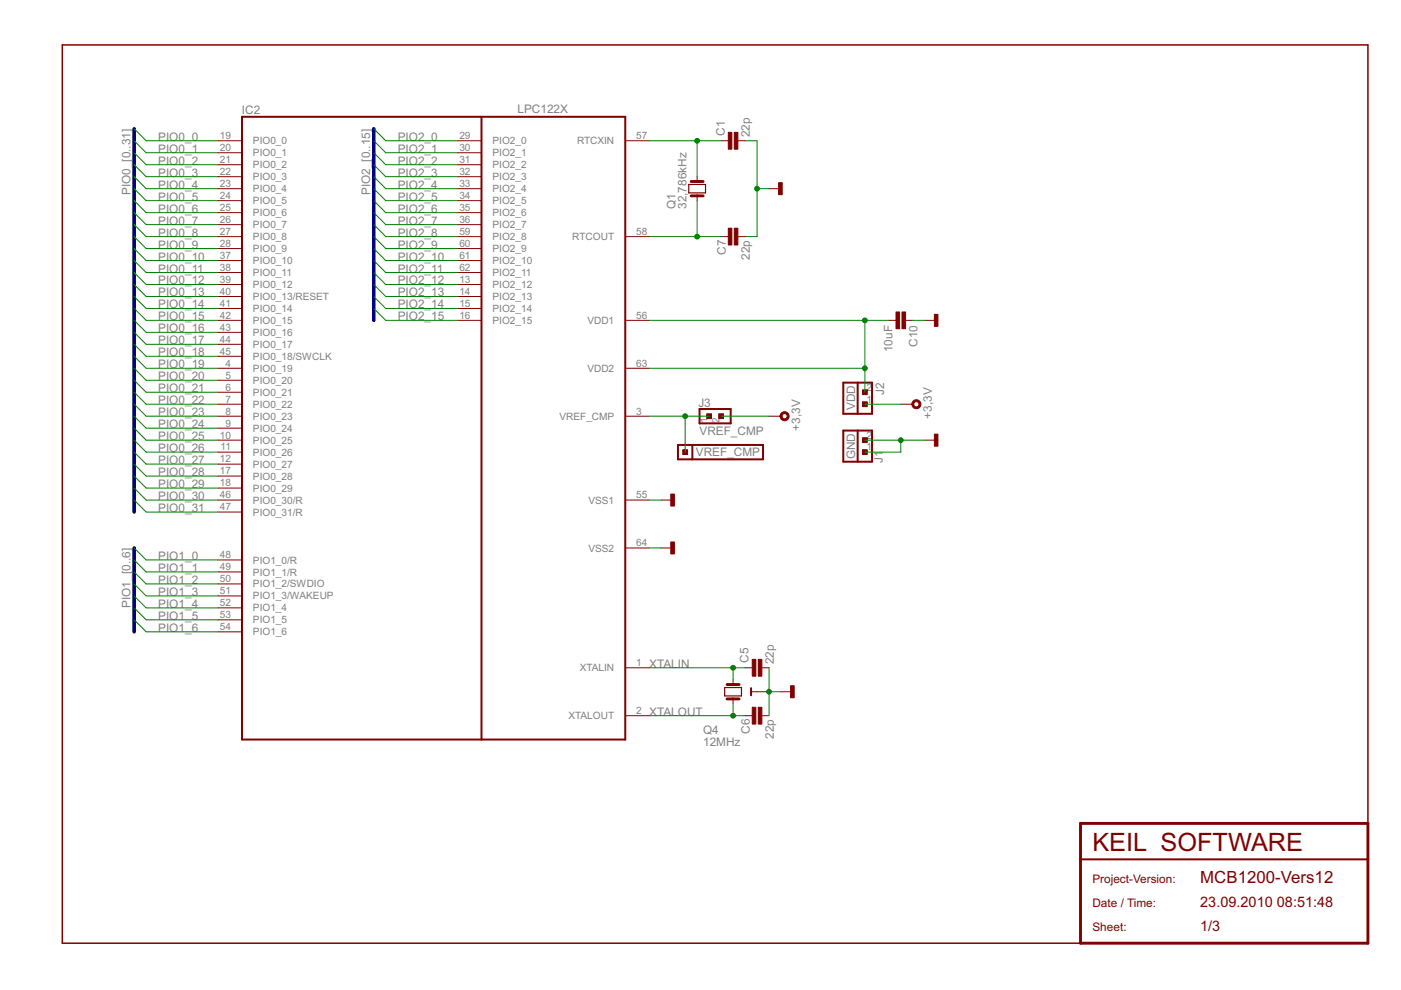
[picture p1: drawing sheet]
<svg xmlns="http://www.w3.org/2000/svg" width="297mm" height="210mm" viewBox="0 0 297 210" stroke-linecap="round" stroke-linejoin="round" font-family="sans-serif">
<g fill="#800000" stroke="#800000" stroke-width=".32">
<path d="M13.2 9.5v190.5z"/>
<path d="M13.2 9.5h276.8z"/>
<path d="M290 9.5v165.1z"/>
<path d="M13.2 200h215.9z"/>
</g>
<g fill="#800000" stroke="#800000" stroke-width=".61">
<path d="M229.1 182.2v17.8z"/>
<path d="M229.1 174.6v7.6z"/>
<path d="M229.1 174.6h60.9z"/>
<path d="M290 174.6v7.6z"/>
<path d="M290 182.2v17.8z"/>
<path d="M229.1 200h60.9z"/>
<path d="M154.2 145.1h1.2z"/>
<path d="M155.4 145.1h1.3z"/>
<path d="M154.2 148.2h1.2z"/>
<path d="M155.4 148.2h1.3z"/>
<path d="M146.5 38.5h1.3z"/>
<path d="M147.8 38.5h1.3z"/>
<path d="M146.5 41.5h1.3z"/>
<path d="M147.8 41.5h1.3z"/>
</g>
<g fill="#800000" stroke="#800000" stroke-width=".42">
<path d="M229.1 182.2h60.9z"/>
<path d="M159.2 145.9v.8z"/>
<path d="M159.2 146.7v.7z"/>
<path d="M181.8 87.7h3.1z"/>
<path d="M181.8 81.1v6.6z"/>
<path d="M184.9 81.1v6.6z"/>
<path d="M181.8 81.1h3.1z"/>
<path d="M178.8 81.1v6.6z"/>
<path d="M178.8 81.1h3z"/>
<path d="M178.8 87.7h3z"/>
<path d="M51.3 156.8h50.8z"/>
<path d="M102.1 156.8h30.5z"/>
<path d="M132.6 24.8v132z"/>
<path d="M51.3 24.8h81.3z"/>
<path d="M51.3 24.8v132z"/>
<path d="M102.1 24.8v132z"/>
<path d="M143.7 94.3v3.1z"/>
<path d="M143.7 94.3h3.1z"/>
<path d="M143.7 97.4h3.1z"/>
<path d="M146.8 94.3v3.1z"/>
<path d="M161.8 94.3v3.1z"/>
<path d="M146.8 94.3h15z"/>
<path d="M146.8 97.4h15z"/>
<path d="M181.8 97.9h3.1z"/>
<path d="M181.8 91.3v6.6z"/>
<path d="M184.9 91.3v6.6z"/>
<path d="M181.8 91.3h3.1z"/>
<path d="M178.8 91.3v6.6z"/>
<path d="M178.8 91.3h3z"/>
<path d="M178.8 97.9h3z"/>
<path d="M148.3 86.7v3.1z"/>
<path d="M148.3 86.7h6.6z"/>
<path d="M148.3 89.8h6.6z"/>
<path d="M154.9 86.7v3.1z"/>
</g>
<g fill="#800000" stroke="#800000" stroke-width=".21">
<path d="M165.6 146.7h2.5z"/>
<path d="M155.4 144.1v1z"/>
<path d="M155.4 148.2v1z"/>
<path d="M160.5 146.7h2.5z"/>
<path d="M159.2 146.7h1.3z"/>
<path d="M158 141.6h1.5z"/>
<path d="M161.5 141.6h1.5z"/>
<path d="M161.5 151.7h1.5z"/>
<path d="M158 151.7h1.5z"/>
<path d="M192 67.9h1.5z"/>
<path d="M188.4 67.9h1.6z"/>
<path d="M196.1 67.9h2.5z"/>
<path d="M191 85.7h2.5z"/>
<path d="M140.2 106h2.5z"/>
<path d="M140.2 116.2h2.5z"/>
<path d="M196.1 93.3h2.5z"/>
<path d="M132.6 106h5z"/>
<path d="M132.6 29.8h5z"/>
<path d="M132.6 78.1h5z"/>
<path d="M132.6 67.9h5z"/>
<path d="M132.6 116.2h5z"/>
<path d="M46.2 118.7h5.1z"/>
<path d="M97 29.8h5.1z"/>
<path d="M132.6 50.2h5z"/>
<path d="M132.6 141.6h5z"/>
<path d="M132.6 151.7h5z"/>
<path d="M46.2 29.8h5.1z"/>
<path d="M46.2 32.4h5.1z"/>
<path d="M46.2 34.9h5.1z"/>
<path d="M46.2 37.5h5.1z"/>
<path d="M46.2 40h5.1z"/>
<path d="M46.2 42.5h5.1z"/>
<path d="M46.2 45.1h5.1z"/>
<path d="M46.2 47.6h5.1z"/>
<path d="M46.2 50.2h5.1z"/>
<path d="M46.2 52.7h5.1z"/>
<path d="M46.2 55.2h5.1z"/>
<path d="M46.2 57.8h5.1z"/>
<path d="M46.2 60.3h5.1z"/>
<path d="M46.2 62.9h5.1z"/>
<path d="M46.2 65.4h5.1z"/>
<path d="M46.2 67.9h5.1z"/>
<path d="M46.2 70.5h5.1z"/>
<path d="M46.2 73h5.1z"/>
<path d="M46.2 75.5h5.1z"/>
<path d="M46.2 78.1h5.1z"/>
<path d="M46.2 80.6h5.1z"/>
<path d="M46.2 83.2h5.1z"/>
<path d="M46.2 85.7h5.1z"/>
<path d="M46.2 88.2h5.1z"/>
<path d="M46.2 90.8h5.1z"/>
<path d="M46.2 93.3h5.1z"/>
<path d="M46.2 95.9h5.1z"/>
<path d="M46.2 98.4h5.1z"/>
<path d="M46.2 100.9h5.1z"/>
<path d="M46.2 103.5h5.1z"/>
<path d="M46.2 106h5.1z"/>
<path d="M46.2 108.6h5.1z"/>
<path d="M46.2 121.3h5.1z"/>
<path d="M46.2 123.8h5.1z"/>
<path d="M46.2 126.3h5.1z"/>
<path d="M46.2 128.9h5.1z"/>
<path d="M46.2 131.4h5.1z"/>
<path d="M46.2 134h5.1z"/>
<path d="M97 32.4h5.1z"/>
<path d="M97 34.9h5.1z"/>
<path d="M97 37.5h5.1z"/>
<path d="M97 40h5.1z"/>
<path d="M97 42.5h5.1z"/>
<path d="M97 45.1h5.1z"/>
<path d="M97 47.6h5.1z"/>
<path d="M97 50.2h5.1z"/>
<path d="M97 52.7h5.1z"/>
<path d="M97 55.2h5.1z"/>
<path d="M97 57.8h5.1z"/>
<path d="M97 60.3h5.1z"/>
<path d="M97 62.9h5.1z"/>
<path d="M97 65.4h5.1z"/>
<path d="M97 67.9h5.1z"/>
<path d="M132.6 88.2h5z"/>
<path d="M163 88.2h2.6z"/>
<path d="M147.8 37.5v1z"/>
<path d="M147.8 41.5v1z"/>
<path d="M152.9 29.8h1.5z"/>
<path d="M156.4 29.8h1.6z"/>
<path d="M156.4 50.2h1.6z"/>
<path d="M152.9 50.2h1.5z"/>
<path d="M163 40h2.6z"/>
<path d="M193.5 85.1a.97 .97 0 0 1 1.6 .1 .97 .97 0 0 1-.5 1.4 .97 .97 0 0 1-1.3-.9h.4a.56 .56 0 0 1 .8-.5 .56 .56 0 0 1 .2 .9 .56 .56 0 0 1-.9-.2l-.1-.2h-.4z" fill-rule="evenodd"/>
<path d="M165.6 87.7a.97 .97 0 0 1 1.5 0 .97 .97 0 0 1-.5 1.5 .97 .97 0 0 1-1.2-1h.4a.56 .56 0 0 1 .8-.4 .56 .56 0 0 1 .1 .9 .56 .56 0 0 1-.9-.3v-.2h-.4z" fill-rule="evenodd"/>
</g>
<g fill="#800000" stroke="#800000" stroke-width=".21">
<path d="M167.6 145.4h.8v2.5h-.8z"/>
<path d="M159.5 139.8h.8v3.6h-.8z"/>
<path d="M160.8 139.8h.7v3.6h-.7z"/>
<path d="M160.8 150h.7v3.5h-.7z"/>
<path d="M159.5 150h.8v3.5h-.8z"/>
<path d="M191.2 66.1h.8v3.6h-.8z"/>
<path d="M190 66.1h.7v3.6h-.7z"/>
<path d="M198.1 66.7h.8v2.5h-.8z"/>
<path d="M142.2 104.8h.8v2.5h-.8z"/>
<path d="M142.2 114.9h.8v2.6h-.8z"/>
<path d="M182.9 82.7h1v1h-1z"/>
<path d="M182.9 85.2h1v1h-1z"/>
<path d="M198.1 92.1h.8v2.5h-.8z"/>
<path d="M144.8 95.4h1v1h-1z"/>
<path d="M154.4 28.1h.8v3.5h-.8z"/>
<path d="M155.7 28.1h.7v3.5h-.7z"/>
<path d="M155.7 48.4h.7v3.5h-.7z"/>
<path d="M154.4 48.4h.8v3.5h-.8z"/>
<path d="M165.1 38.7h.7v2.6h-.7z"/>
<path d="M182.9 92.8h1v1h-1z"/>
<path d="M182.9 95.4h1v1h-1z"/>
<path d="M152.4 87.7h1v1.1h-1z"/>
<path d="M149.8 87.7h1.1v1.1h-1.1z"/>
</g>
<g fill="#800000" stroke="#800000" stroke-width=".25">
<path d="M153.6 147.6h3.6z"/>
<path d="M157.2 145.8v1.8z"/>
<path d="M153.6 145.8h3.6z"/>
<path d="M153.6 145.8v1.8z"/>
<path d="M146 40.9h3.6z"/>
<path d="M149.6 39.1v1.8z"/>
<path d="M146 39.1h3.6z"/>
<path d="M146 39.1v1.8z"/>
</g>
<g fill="#000080" stroke="#000080" stroke-width=".76">
<path d="M28.4 27.3v81.3z"/>
<path d="M28.4 116.2v17.8z"/>
<path d="M79.2 27.3v40.6z"/>
</g>
<g fill="#008000" stroke="#008000" stroke-width=".21">
<path d="M163 146.7v5z"/>
<path d="M163 141.6v5.1z"/>
<path d="M163 146.7h2.6z"/>
<path d="M193.5 67.9h2.6z"/>
<path d="M137.6 106h2.6z"/>
<path d="M137.6 116.2h2.6z"/>
<path d="M191 93.3h5.1z"/>
<path d="M183.4 93.3h7.6z"/>
<path d="M191 93.3v2.6z"/>
<path d="M183.4 95.9h7.6z"/>
<path d="M158 29.8h2.5z"/>
<path d="M160.5 29.8v10.2z"/>
<path d="M160.5 40v10.2z"/>
<path d="M158 50.2h2.5z"/>
<path d="M160.5 40h2.5z"/>
<path d="M155.4 151.7h2.6z"/>
<path d="M155.4 149.2v2.5z"/>
<path d="M137.6 151.7h17.8z"/>
<path d="M137.6 141.6h17.8z"/>
<path d="M155.4 141.6h2.6z"/>
<path d="M155.4 141.6v2.5z"/>
<path d="M28.4 50.2l2.6 2.5z"/>
<path d="M31 52.7h15.2z"/>
<path d="M183.4 85.7h7.6z"/>
<path d="M152.9 88.2h10.1z"/>
<path d="M183.4 67.9h5z"/>
<path d="M137.6 67.9h45.8z"/>
<path d="M183.4 67.9v10.2z"/>
<path d="M137.6 78.1h45.8z"/>
<path d="M183.4 78.1v5.1z"/>
<path d="M28.4 103.5l2.6 2.5z"/>
<path d="M31 106h15.2z"/>
<path d="M28.4 27.3l2.6 2.5z"/>
<path d="M31 29.8h15.2z"/>
<path d="M28.4 29.8l2.6 2.6z"/>
<path d="M31 32.4h15.2z"/>
<path d="M28.4 32.4l2.6 2.5z"/>
<path d="M31 34.9h15.2z"/>
<path d="M28.4 34.9l2.6 2.6z"/>
<path d="M31 37.5h15.2z"/>
<path d="M28.4 37.5l2.6 2.5z"/>
<path d="M31 40h15.2z"/>
<path d="M28.4 40l2.6 2.5z"/>
<path d="M31 42.5h15.2z"/>
<path d="M28.4 42.5l2.6 2.6z"/>
<path d="M31 45.1h15.2z"/>
<path d="M28.4 45.1l2.6 2.5z"/>
<path d="M31 47.6h15.2z"/>
<path d="M28.4 47.6l2.6 2.6z"/>
<path d="M31 50.2h15.2z"/>
<path d="M28.4 52.7l2.6 2.5z"/>
<path d="M31 55.2h15.2z"/>
<path d="M28.4 55.2l2.6 2.6z"/>
<path d="M31 57.8h15.2z"/>
<path d="M28.4 57.8l2.6 2.5z"/>
<path d="M31 60.3h15.2z"/>
<path d="M28.4 60.3l2.6 2.6z"/>
<path d="M31 62.9h15.2z"/>
<path d="M28.4 62.9l2.6 2.5z"/>
<path d="M31 65.4h15.2z"/>
<path d="M28.4 65.4l2.6 2.5z"/>
<path d="M31 67.9h15.2z"/>
<path d="M28.4 67.9l2.6 2.6z"/>
<path d="M31 70.5h15.2z"/>
<path d="M28.4 70.5l2.6 2.5z"/>
<path d="M31 73h15.2z"/>
<path d="M28.4 73l2.6 2.5z"/>
<path d="M31 75.5h15.2z"/>
<path d="M28.4 75.5l2.6 2.6z"/>
<path d="M31 78.1h15.2z"/>
<path d="M28.4 78.1l2.6 2.5z"/>
<path d="M31 80.6h15.2z"/>
<path d="M28.4 80.6l2.6 2.6z"/>
<path d="M31 83.2h15.2z"/>
<path d="M28.4 83.2l2.6 2.5z"/>
<path d="M31 85.7h15.2z"/>
<path d="M28.4 85.7l2.6 2.5z"/>
<path d="M31 88.2h15.2z"/>
<path d="M28.4 88.2l2.6 2.6z"/>
<path d="M31 90.8h15.2z"/>
<path d="M28.4 90.8l2.6 2.5z"/>
<path d="M31 93.3h15.2z"/>
<path d="M28.4 95.9l2.6 2.5z"/>
<path d="M31 98.4h15.2z"/>
<path d="M28.4 98.4l2.6 2.5z"/>
<path d="M31 100.9h15.2z"/>
<path d="M28.4 100.9l2.6 2.6z"/>
<path d="M31 103.5h15.2z"/>
<path d="M28.4 106l2.6 2.6z"/>
<path d="M31 108.6h15.2z"/>
<path d="M28.4 93.3l2.6 2.6z"/>
<path d="M31 95.9h15.2z"/>
<path d="M28.4 116.2l2.6 2.5z"/>
<path d="M31 118.7h15.2z"/>
<path d="M28.4 118.7l2.6 2.6z"/>
<path d="M31 121.3h15.2z"/>
<path d="M28.4 121.3l2.6 2.5z"/>
<path d="M31 123.8h15.2z"/>
<path d="M28.4 123.8l2.6 2.5z"/>
<path d="M31 126.3h15.2z"/>
<path d="M28.4 126.3l2.6 2.6z"/>
<path d="M31 128.9h15.2z"/>
<path d="M28.4 128.9l2.6 2.5z"/>
<path d="M31 131.4h15.2z"/>
<path d="M28.4 131.4l2.6 2.6z"/>
<path d="M31 134h15.2z"/>
<path d="M79.2 27.3l2.6 2.5z"/>
<path d="M81.8 29.8h15.2z"/>
<path d="M79.2 29.8l2.6 2.6z"/>
<path d="M81.8 32.4h15.2z"/>
<path d="M79.2 32.4l2.6 2.5z"/>
<path d="M81.8 34.9h15.2z"/>
<path d="M79.2 34.9l2.6 2.6z"/>
<path d="M81.8 37.5h15.2z"/>
<path d="M79.2 37.5l2.6 2.5z"/>
<path d="M81.8 40h15.2z"/>
<path d="M79.2 40l2.6 2.5z"/>
<path d="M81.8 42.5h15.2z"/>
<path d="M79.2 42.5l2.6 2.6z"/>
<path d="M81.8 45.1h15.2z"/>
<path d="M79.2 45.1l2.6 2.5z"/>
<path d="M81.8 47.6h15.2z"/>
<path d="M79.2 47.6l2.6 2.6z"/>
<path d="M81.8 50.2h15.2z"/>
<path d="M79.2 50.2l2.6 2.5z"/>
<path d="M81.8 52.7h15.2z"/>
<path d="M79.2 52.7l2.6 2.5z"/>
<path d="M81.8 55.2h15.2z"/>
<path d="M79.2 55.2l2.6 2.6z"/>
<path d="M81.8 57.8h15.2z"/>
<path d="M79.2 57.8l2.6 2.5z"/>
<path d="M81.8 60.3h15.2z"/>
<path d="M79.2 60.3l2.6 2.6z"/>
<path d="M81.8 62.9h15.2z"/>
<path d="M79.2 62.9l2.6 2.5z"/>
<path d="M81.8 65.4h15.2z"/>
<path d="M79.2 65.4l2.6 2.5z"/>
<path d="M81.8 67.9h15.2z"/>
<path d="M145.3 88.2h5z"/>
<path d="M137.6 88.2h7.7z"/>
<path d="M145.3 88.2v7.7z"/>
<path d="M147.8 29.8h5.1z"/>
<path d="M137.6 29.8h10.2z"/>
<path d="M147.8 29.8v7.7z"/>
<path d="M147.8 50.2h5.1z"/>
<path d="M137.6 50.2h10.2z"/>
<path d="M147.8 42.5v7.7z"/>
<circle cx="163" cy="146.7" r=".51"/>
<circle cx="191" cy="93.3" r=".51"/>
<circle cx="160.5" cy="40" r=".51"/>
<circle cx="155.4" cy="151.7" r=".51"/>
<circle cx="155.4" cy="141.6" r=".51"/>
<circle cx="183.4" cy="67.9" r=".51"/>
<circle cx="183.4" cy="78.1" r=".51"/>
<circle cx="145.3" cy="88.2" r=".51"/>
<circle cx="147.8" cy="29.8" r=".51"/>
<circle cx="147.8" cy="50.2" r=".51"/>
</g>
<text font-size="6" fill="#800000" x="231.6" y="180.4">KEIL SOFTWARE</text>
<text font-size="4" fill="#800000" x="254.5" y="187.3">MCB1200-Vers12</text>
<g font-size="3.4" fill="#800000">
<text x="254.5" y="192.4">23.09.2010</text>
<text x="254.5" y="197.4">1/3</text>
<text x="270.7" y="192.4">08:51:48</text>
</g>
<g font-size="2.8" fill="#808080">
<text x="33.5" y="29.8">PIO0_0</text>
<text x="51.3" y="24.1">IC2</text>
<text x="84.3" y="29.8">PIO2_0</text>
<text x="109.7" y="24">LPC122X</text>
<text x="153.6" y="28.8" transform="rotate(-90 153.6 28.8)">C1</text>
<text x="159" y="29.1" transform="rotate(-90 159 29.1)">22p</text>
<text x="33.5" y="32.4">PIO0_1</text>
<text x="33.5" y="34.9">PIO0_2</text>
<text x="84.3" y="32.4">PIO2_1</text>
<text x="84.3" y="34.9">PIO2_2</text>
<text x="27.7" y="41.4" transform="rotate(-90 27.7 41.4)">PIO0_[0..31]</text>
<text x="33.5" y="37.5">PIO0_3</text>
<text x="33.5" y="40">PIO0_4</text>
<text x="78.5" y="41.4" transform="rotate(-90 78.5 41.4)">PIO2_[0..15]</text>
<text x="84.3" y="37.5">PIO2_3</text>
<text x="84.3" y="40">PIO2_4</text>
<text x="33.5" y="42.5">PIO0_5</text>
<text x="33.5" y="45.1">PIO0_6</text>
<text x="33.5" y="47.6">PIO0_7</text>
<text x="84.3" y="42.5">PIO2_5</text>
<text x="84.3" y="45.1">PIO2_6</text>
<text x="84.3" y="47.6">PIO2_7</text>
<text x="143.2" y="44.3" transform="rotate(-90 143.2 44.3)">Q1</text>
<text x="145.5" y="44.3" transform="rotate(-90 145.5 44.3)">32,786kHz</text>
<text x="33.5" y="52.7">PIO0_9</text>
<text x="33.5" y="50.2">PIO0_8</text>
<text x="84.3" y="50.2">PIO2_8</text>
<text x="84.3" y="52.7">PIO2_9</text>
<text x="153.9" y="54" transform="rotate(-90 153.9 54)">C7</text>
<text x="33.5" y="55.2">PIO0_10</text>
<text x="33.5" y="57.8">PIO0_11</text>
<text x="84.3" y="55.2">PIO2_10</text>
<text x="84.3" y="57.8">PIO2_11</text>
<text x="159" y="55.1" transform="rotate(-90 159 55.1)">22p</text>
<text x="33.5" y="60.3">PIO0_12</text>
<text x="33.5" y="62.9">PIO0_13</text>
<text x="33.5" y="65.4">PIO0_14</text>
<text x="84.3" y="60.3">PIO2_12</text>
<text x="84.3" y="62.9">PIO2_13</text>
<text x="84.3" y="65.4">PIO2_14</text>
<text x="33.5" y="67.9">PIO0_15</text>
<text x="33.5" y="70.5">PIO0_16</text>
<text x="84.3" y="67.9">PIO2_15</text>
<text x="33.5" y="73">PIO0_17</text>
<text x="33.5" y="75.6">PIO0_18</text>
<text x="189.2" y="74.7" transform="rotate(-90 189.2 74.7)">10uF</text>
<text x="194.5" y="73.5" transform="rotate(-90 194.5 73.5)">C10</text>
<text x="33.5" y="78.1">PIO0_19</text>
<text x="33.5" y="80.6">PIO0_20</text>
<text x="33.5" y="83.2">PIO0_21</text>
<text x="187.4" y="83.7" transform="rotate(-90 187.4 83.7)">J2</text>
<text x="33.5" y="85.7">PIO0_22</text>
<text x="33.5" y="88.2">PIO0_23</text>
<text x="148.1" y="86.2">J3</text>
<text x="181.3" y="87" transform="rotate(-90 181.3 87)">VDD</text>
<text x="197.6" y="88.8" transform="rotate(-90 197.6 88.8)">+3,3V</text>
<text x="33.5" y="90.8">PIO0_24</text>
<text x="33.5" y="93.3">PIO0_25</text>
<text x="33.5" y="95.9">PIO0_26</text>
<text x="148.3" y="92.3">VREF_CMP</text>
<text x="169.6" y="91.3" transform="rotate(-90 169.6 91.3)">+3,3V</text>
<text x="33.5" y="98.4">PIO0_27</text>
<text x="33.5" y="100.9">PIO0_28</text>
<text x="147.6" y="96.6">VREF_CMP</text>
<text x="181.3" y="97.4" transform="rotate(-90 181.3 97.4)">GND</text>
<text x="187.2" y="98.2" transform="rotate(-90 187.2 98.2)">J1</text>
<text x="33.5" y="106">PIO0_30</text>
<text x="33.5" y="103.5">PIO0_29</text>
<text x="33.5" y="108.6">PIO0_31</text>
<text x="33.5" y="118.7">PIO1_0</text>
<text x="33.5" y="121.3">PIO1_1</text>
<text x="33.5" y="123.8">PIO1_2</text>
<text x="27.7" y="128.9" transform="rotate(-90 27.7 128.9)">PIO1_[0..6]</text>
<text x="33.5" y="126.3">PIO1_3</text>
<text x="33.5" y="128.9">PIO1_4</text>
<text x="33.5" y="131.4">PIO1_5</text>
<text x="33.5" y="134">PIO1_6</text>
<text x="137.7" y="141.6">XTALIN</text>
<text x="158.7" y="140.6" transform="rotate(-90 158.7 140.6)">C5</text>
<text x="164.1" y="140.8" transform="rotate(-90 164.1 140.8)">22p</text>
<text x="137.7" y="151.7">XTALOUT</text>
<text x="149.1" y="155.5">Q4</text>
<text x="159" y="155.5" transform="rotate(-90 159 155.5)">C6</text>
<text x="149.1" y="158.1">12MHz</text>
<text x="164.1" y="156.7" transform="rotate(-90 164.1 156.7)">22p</text>
</g>
<g font-size="2.8" fill="#800000">
<text x="231.6" y="187.3">Project-Version:</text>
<text x="231.6" y="192.4">Date / Time:</text>
<text x="231.6" y="197.4">Sheet:</text>
</g>
<g font-size="2.4" fill="#808080">
<text x="46.6" y="29.5">19</text>
<text x="97.4" y="29.5">29</text>
<text x="134.9" y="29.5">57</text>
<text x="46.6" y="32">20</text>
<text x="46.6" y="34.6">21</text>
<text x="53.6" y="30.6">PIO0_0</text>
<text x="53.6" y="33.1">PIO0_1</text>
<text x="53.6" y="35.7">PIO0_2</text>
<text x="97.4" y="32">30</text>
<text x="97.4" y="34.6">31</text>
<text x="104.4" y="30.6">PIO2_0</text>
<text x="104.4" y="33.1">PIO2_1</text>
<text x="104.4" y="35.7">PIO2_2</text>
<text x="122.3" y="30.6">RTCXIN</text>
<text x="46.6" y="37.1">22</text>
<text x="46.6" y="39.6">23</text>
<text x="53.6" y="38.2">PIO0_3</text>
<text x="53.6" y="40.8">PIO0_4</text>
<text x="97.4" y="37.1">32</text>
<text x="97.4" y="39.6">33</text>
<text x="104.4" y="38.2">PIO2_3</text>
<text x="104.4" y="40.8">PIO2_4</text>
<text x="46.6" y="42.2">24</text>
<text x="46.6" y="44.7">25</text>
<text x="46.6" y="47.3">26</text>
<text x="53.6" y="43.3">PIO0_5</text>
<text x="53.6" y="45.8">PIO0_6</text>
<text x="97.4" y="42.2">34</text>
<text x="97.4" y="44.7">35</text>
<text x="97.4" y="47.3">36</text>
<text x="104.4" y="43.3">PIO2_5</text>
<text x="104.4" y="45.8">PIO2_6</text>
<text x="46.6" y="49.8">27</text>
<text x="46.6" y="52.3">28</text>
<text x="53.6" y="48.4">PIO0_7</text>
<text x="53.6" y="50.9">PIO0_8</text>
<text x="53.6" y="53.5">PIO0_9</text>
<text x="97.4" y="49.8">59</text>
<text x="97.4" y="52.3">60</text>
<text x="104.4" y="48.4">PIO2_7</text>
<text x="104.4" y="50.9">PIO2_8</text>
<text x="104.4" y="53.5">PIO2_9</text>
<text x="121.3" y="50.9">RTCOUT</text>
<text x="134.9" y="49.8">58</text>
<text x="46.6" y="54.9">37</text>
<text x="46.6" y="57.4">38</text>
<text x="46.6" y="60">39</text>
<text x="53.6" y="56">PIO0_10</text>
<text x="53.6" y="58.5">PIO0_11</text>
<text x="97.4" y="54.9">61</text>
<text x="97.4" y="57.4">62</text>
<text x="97.4" y="60">13</text>
<text x="104.4" y="56">PIO2_10</text>
<text x="104.4" y="58.5">PIO2_11</text>
<text x="46.6" y="62.5">40</text>
<text x="46.6" y="65">41</text>
<text x="53.6" y="61.1">PIO0_12</text>
<text x="53.6" y="63.6">PIO0_13/RESET</text>
<text x="97.4" y="62.5">14</text>
<text x="97.4" y="65">15</text>
<text x="104.4" y="61.1">PIO2_12</text>
<text x="104.4" y="63.6">PIO2_13</text>
<text x="46.6" y="67.6">42</text>
<text x="46.6" y="70.1">43</text>
<text x="53.6" y="66.2">PIO0_14</text>
<text x="53.6" y="68.7">PIO0_15</text>
<text x="53.6" y="71.2">PIO0_16</text>
<text x="97.4" y="67.6">16</text>
<text x="104.4" y="66.2">PIO2_14</text>
<text x="104.4" y="68.7">PIO2_15</text>
<text x="124.5" y="68.7">VDD1</text>
<text x="134.9" y="67.6">56</text>
<text x="46.6" y="72.7">44</text>
<text x="46.6" y="75.2">45</text>
<text x="47.8" y="77.7">4</text>
<text x="53.6" y="73.8">PIO0_17</text>
<text x="53.6" y="76.3">PIO0_18/SWCLK</text>
<text x="134.9" y="77.7">63</text>
<text x="47.8" y="80.3">5</text>
<text x="47.8" y="82.8">6</text>
<text x="53.6" y="78.9">PIO0_19</text>
<text x="53.6" y="81.4">PIO0_20</text>
<text x="53.6" y="83.9">PIO0_21</text>
<text x="124.5" y="78.9">VDD2</text>
<text x="183.7" y="82.8">2</text>
<text x="47.8" y="85.4">7</text>
<text x="47.8" y="87.9">8</text>
<text x="53.6" y="86.5">PIO0_22</text>
<text x="53.6" y="89">PIO0_23</text>
<text x="118.6" y="89">VREF_CMP</text>
<text x="134.9" y="87.9">3</text>
<text x="150" y="89.8" transform="rotate(-90 150 89.8)">1</text>
<text x="152.5" y="89.8" transform="rotate(-90 152.5 89.8)">2</text>
<text x="183.7" y="85.4">1</text>
<text x="46.6" y="93">10</text>
<text x="46.8" y="95.5">11</text>
<text x="47.8" y="90.4">9</text>
<text x="53.6" y="91.6">PIO0_24</text>
<text x="53.6" y="94.1">PIO0_25</text>
<text x="183.7" y="95.5">1</text>
<text x="183.7" y="93">2</text>
<text x="46.6" y="98.1">12</text>
<text x="46.6" y="100.6">17</text>
<text x="53.6" y="96.6">PIO0_26</text>
<text x="53.6" y="99.2">PIO0_27</text>
<text x="53.6" y="101.7">PIO0_28</text>
<text x="46.6" y="103.1">18</text>
<text x="46.6" y="105.7">46</text>
<text x="53.6" y="104.2">PIO0_29</text>
<text x="53.6" y="106.8">PIO0_30/R</text>
<text x="124.8" y="106.8">VSS1</text>
<text x="134.9" y="105.7">55</text>
<text x="46.6" y="108.2">47</text>
<text x="53.6" y="109.3">PIO0_31/R</text>
<text x="46.6" y="118.4">48</text>
<text x="53.6" y="119.5">PIO1_0/R</text>
<text x="124.8" y="116.9">VSS2</text>
<text x="134.9" y="115.8">64</text>
<text x="46.6" y="120.9">49</text>
<text x="46.6" y="123.4">50</text>
<text x="46.6" y="126">51</text>
<text x="53.6" y="122">PIO1_1/R</text>
<text x="53.6" y="124.6">PIO1_2/SWDIO</text>
<text x="46.6" y="128.5">52</text>
<text x="46.6" y="131.1">53</text>
<text x="53.6" y="127.1">PIO1_3/WAKEUP</text>
<text x="53.6" y="129.6">PIO1_4</text>
<text x="46.6" y="133.6">54</text>
<text x="53.6" y="132.2">PIO1_5</text>
<text x="53.6" y="134.7">PIO1_6</text>
<text x="123" y="142.3">XTALIN</text>
<text x="134.9" y="141.2">1</text>
<text x="120.6" y="152.5">XTALOUT</text>
<text x="134.9" y="151.4">2</text>
</g>
</svg>
